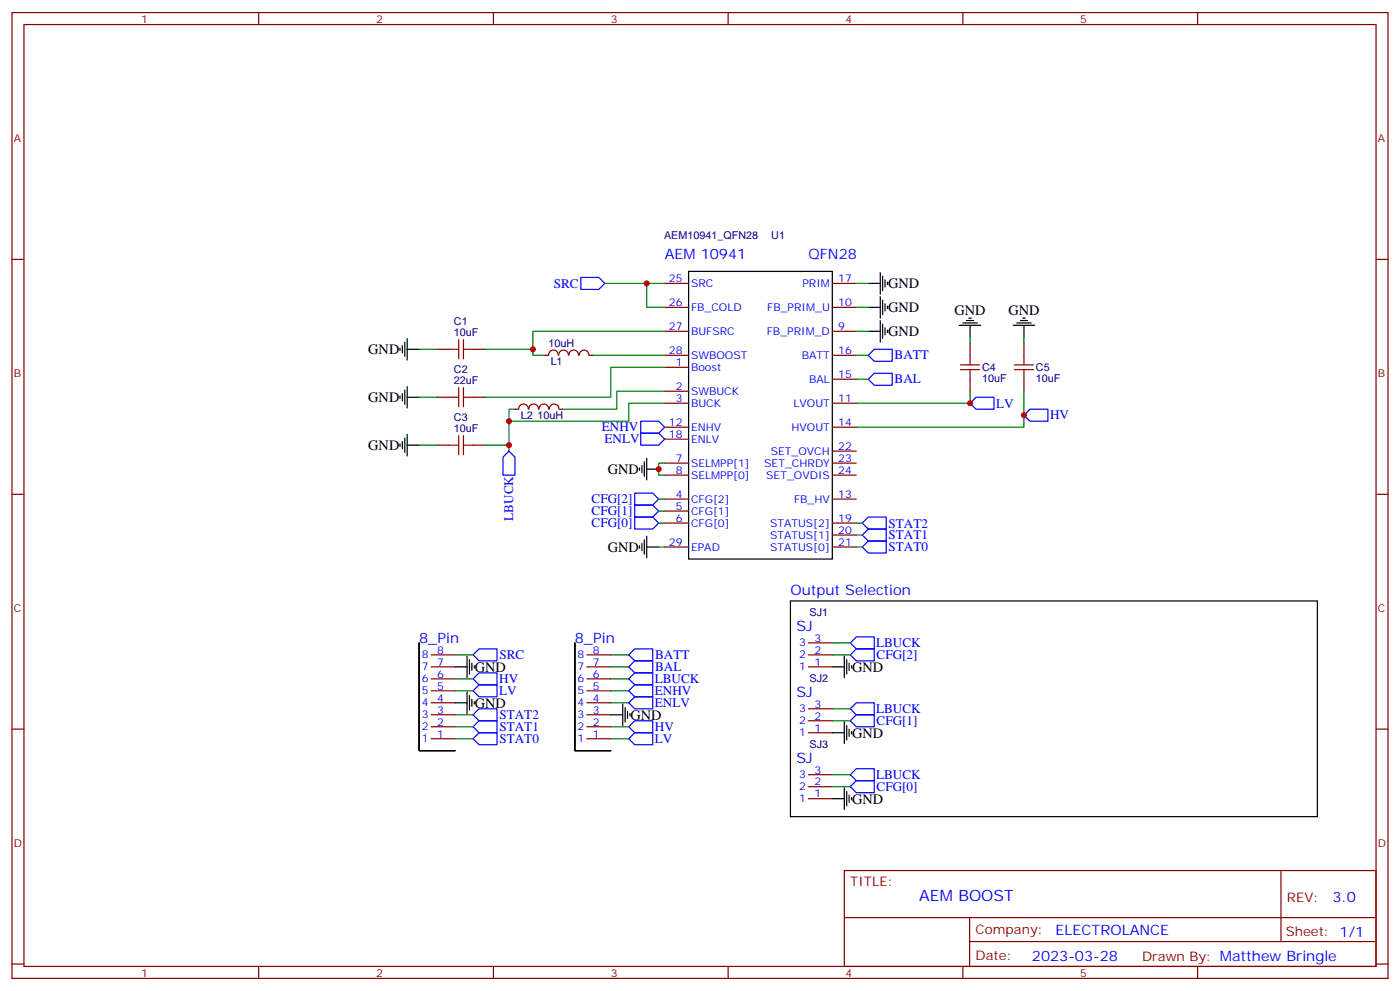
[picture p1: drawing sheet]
<svg xmlns="http://www.w3.org/2000/svg" width="412mm" height="292mm" viewBox="0 0 412 292" stroke-linecap="round" stroke-linejoin="round" font-family="sans-serif">
<g fill="none" stroke="#870000" stroke-width=".35">
<path d="M3.5 3.7h405.4v284.3h-405.4zM7.1 7.2h398.2v277.3h-398.2zM76.2 3.7v3.5M145.3 3.7v3.5M214.5 3.7v3.5M283.6 3.7v3.5M352.8 3.7v3.5M3.5 76.4h3.6M405.3 76.4h3.6M195.8 97.5h7M195.8 90.5h7M195.8 83.4h7"/>
<path d="M245.2 97.5h7M245.2 90.5h7M245.2 83.4h7M128.8 102.8h3.5M128.8 116.9h3.5M139.3 102.8h3.6M139.3 116.9h3.6M160.5 104.6h1.1M161.6 104.6a1.41 1.41 0 0 1 1.4-1.5 1.41 1.41 0 0 1 1.4 1.5M164.6 104.6a1.41 1.41 0 0 1 1.4-1.5 1.41 1.41 0 0 1 1.4 1.5M167.6 104.6a1.41 1.41 0 0 1 1.4-1.5 1.41 1.41 0 0 1 1.4 1.5M170.6 104.6a1.41 1.41 0 0 1 1.4-1.5 1.41 1.41 0 0 1 1.5 1.5"/>
<path d="M173.6 104.6h1M195.8 108.1h7M195.8 115.2h7M195.8 118.7h7M195.8 104.6h7M245.2 118.7h7M245.2 111.7h7M245.2 104.6h7M285.8 101.1v3.5M285.8 111.7v3.5M301.6 101.1v3.5M301.6 111.7v3.5"/>
<path d="M128.8 131.1h3.5M139.3 131.1h3.6M151.7 120.5h1.1M152.8 120.4a1.41 1.41 0 0 1 1.4-1.5 1.41 1.41 0 0 1 1.4 1.6M155.8 120.4a1.41 1.41 0 0 1 1.4-1.5 1.41 1.41 0 0 1 1.4 1.5M158.8 120.4a1.41 1.41 0 0 1 1.4-1.5 1.41 1.41 0 0 1 1.4 1.5M161.8 120.4a1.41 1.41 0 0 1 1.4-1.4 1.41 1.41 0 0 1 1.4 1.5M164.7 120.5h1.1M195.8 136.3h7M195.8 139.9h7M195.8 125.8h7M195.8 129.3h7"/>
<path d="M245.2 136.3h7M245.2 139.9h7M245.2 125.8h7M245.2 132.8h7M3.5 145.5h3.6M195.8 146.9h7M195.8 150.5h7M195.8 154h7M245.2 146.9h7M245.2 154h7M245.2 157.5h7M405.3 145.5h3.6"/>
<path d="M195.8 161h7M245.2 161h7M127 199.8h7.1M127 196.3h7.1M127 192.8h7.1M172.9 199.8h7M172.9 196.3h7M172.9 192.8h7M238.1 196.3h7.1M238.1 192.8h7.1M238.1 189.3h7.1M3.5 214.7h3.6"/>
<path d="M127 217.5h7.1M127 214h7.1M127 210.4h7.1M127 206.9h7.1M127 203.4h7.1M172.9 217.5h7M172.9 214h7M172.9 210.4h7M172.9 206.9h7M172.9 203.4h7M238.1 215.7h7.1M238.1 212.2h7.1"/>
<path d="M238.1 208.7h7.1M405.3 214.7h3.6M238.1 235.1h7.1M238.1 231.6h7.1M238.1 228.1h7.1M248.7 256.3h156.6v28.2h-156.6zM377.3 256.3v20.9M248.7 270.1h156.5M285.6 277.2h119.6M285.6 270.1v14.2M3.5 283.8h3.6M76.2 284.5v3.5"/>
<path d="M145.3 284.5v3.5M214.5 284.5v3.5M283.6 284.5v3.5M352.8 284.5v3.5M405.3 283.8h3.6"/>
</g>
<g fill="none" stroke="#000" stroke-width=".35">
<path d="M202.8 79.9h42.4v84.7h-42.4zM119.9 99.7v6.3M255.8 83.4h3.5M255.8 90.5h3.5M255.8 97.5h3.5M259.3 80.3v6.3M259.3 87.3v6.4M259.3 94.4v6.3M260 81.3v4.2M260 88.4v4.2M260 95.4v4.3M260.7 82.4v2.1"/>
<path d="M260.7 89.4v2.1M260.7 96.5v2.1M261.4 83.1v.7M261.4 90.1v.7M261.4 97.2v.7M282.6 95.8h6.3M283.6 95.1h4.3M284.7 94.4h2.1M285.4 93.7h.7M285.8 95.8v3.5M298.4 95.8h6.4M299.5 95.1h4.2"/>
<path d="M300.6 94.4h2.1M301.3 93.7h.7M301.6 95.8v3.5M117.8 102.5v.7M117.8 116.6v.7M118.5 101.8v2.1M118.5 115.9v2.1M119.2 100.7v4.3M119.2 114.8v4.3M119.9 102.8h3.6M119.9 113.8v6.3M119.9 116.9h3.6"/>
<path d="M117.8 130.7v.7M118.5 130v2.1M119.2 128.9v4.3M119.9 127.9v6.3M119.9 131.1h3.6M188.4 137.8v.7M189.1 137.1v2.1M189.8 136v4.2M190.5 138.1h3.5M190.5 134.9v6.4M189.1 160v2.1M189.8 158.9v4.3"/>
<path d="M190.5 157.9v6.3M188.4 160.7v.7M190.5 161h3.5M232.8 176.9h155.3v63.5h-155.3zM123.5 189.3v31.7h10.6h-10.6zM134.1 196.3h3.5M137.6 193.1v6.4M138.3 194.2v4.2M139 195.3v2.1M139.7 196v.7M169.3 189.3v31.7h10.6h-10.6zM245.2 196.3h3.5"/>
<path d="M248.7 193.1v6.4M249.4 194.2v4.2M250.1 195.3v2.1M250.8 196v.7M134.1 206.9h3.5M137.6 203.7v6.4M138.3 204.8v4.2M139 205.8v2.2M139.7 206.6v.7M179.9 210.4h3.5M183.4 207.3v6.3M184.1 208.3v4.2"/>
<path d="M184.9 209.4v2.1M185.6 210.1v.7M245.2 215.7h3.5M248.7 212.5v6.4M249.4 213.6v4.2M250.1 214.7v2.1M250.8 215.4v.7M245.2 235.1h3.5M248.7 232v6.3M249.4 233v4.2M250.1 234.1v2.1M250.8 234.8v.7"/>
</g>
<g fill="none" stroke="#00f" stroke-width=".35">
<path d="M171.1 81.7h5.3l1.8 1.7-1.8 1.8h-5.3zM255.8 104.6l1.7-1.8h5.3v3.6h-5.3zM255.8 111.7l1.7-1.8h5.3v3.5h-5.3zM287.5 116.9h5.3v3.6h-5.3l-1.7-1.8zM149.9 132.8l1.8 1.8v5.3h-3.5v-5.3zM188.7 124h5.3l1.8 1.8-1.8 1.7h-5.3zM188.7 127.5h5.3l1.8 1.8-1.8 1.8h-5.3zM303.4 120.5h5.3v3.5h-5.3l-1.8-1.8zM187 145.2h5.3l1.7 1.7-1.7 1.8h-5.3zM187 148.7h5.3l1.7 1.8-1.7 1.7h-5.3zM187 152.2h5.3l1.7 1.8-1.7 1.8h-5.3zM254 154l1.8-1.8h5.3v3.6h-5.3z"/>
<path d="M254 157.5l1.8-1.7h5.3v3.5h-5.3zM254 161l1.8-1.7h5.3v3.5h-5.3zM139.3 199.8l1.8-1.7h5.3v3.5h-5.3zM141.1 191h5.3v3.6h-5.3l-1.8-1.8zM185.2 192.8l1.8-1.8h5.3v3.6h-5.3zM185.2 196.3l1.8-1.7h5.3v3.5h-5.3zM185.2 199.8l1.8-1.7h5.3v3.5h-5.3zM250.5 189.3l1.7-1.8h5.3v3.5h-5.3zM252.2 191h5.3v3.6h-5.3l-1.7-1.8zM139.3 203.4l1.8-1.8h5.3v3.5h-5.3zM139.3 214l1.8-1.8h5.3v3.5h-5.3zM139.3 210.4l1.8-1.7h5.3v3.5h-5.3z"/>
<path d="M141.1 215.7h5.3v3.6h-5.3l-1.8-1.8zM185.2 214l1.8-1.8h5.3v3.5h-5.3zM185.2 217.5l1.8-1.8h5.3v3.6h-5.3zM185.2 203.4l1.8-1.8h5.3v3.5h-5.3zM185.2 206.9l1.8-1.8h5.3v3.6h-5.3zM250.5 212.2l1.7-1.8h5.3v3.6h-5.3zM252.2 206.9h5.3v3.5h-5.3l-1.7-1.7zM250.5 228.1l1.7-1.8h5.3v3.5h-5.3zM250.5 231.6l1.7-1.8h5.3v3.6h-5.3z"/>
</g>
<g fill="none" stroke="#008700" stroke-width=".35">
<path d="M178.2 83.4h17.6M190.5 83.4v7.1h5.3M195.8 97.5h-38.8v7.1h3.5M252.2 83.4h3.6M252.2 90.5h3.6M252.2 97.5h3.6M285.8 99.3v1.8M301.6 99.3v1.8M123.5 102.8h5.3M123.5 116.9h5.3M142.9 102.8h14.1M174.6 104.6h21.2"/>
<path d="M195.8 108.1h-15.9v8.8h-37M195.8 115.2h-14.1v5.3h-15.9M195.8 118.7h-10.6v5.3h-35.3M252.2 104.6h3.6M252.2 111.7h3.6M285.8 115.2v3.5h-33.6M301.6 115.2v10.6h-49.4M123.5 131.1h5.3M142.9 131.1h7v1.7M151.7 120.5h-1.8v10.6M195.8 136.3h-1.8v3.6h1.8M194 154h1.8"/>
<path d="M194 150.5h1.8M194 146.9h1.8M252.2 154h1.8M252.2 157.5h1.8M194 161h1.8M252.2 161h1.8M134.1 192.8h5.2M134.1 199.8h5.2M179.9 192.8h5.3M179.9 196.3h5.3M179.9 199.8h5.3M245.2 192.8h5.3"/>
<path d="M245.2 189.3h5.3M134.1 214h5.2M134.1 217.5h5.2M134.1 210.4h5.2M134.1 203.4h5.2M179.9 214h5.3M179.9 217.5h5.3M179.9 203.4h5.3M179.9 206.9h5.3M245.2 208.7h5.3M245.2 212.2h5.3M245.2 228.1h5.3"/>
<path d="M245.2 231.6h5.3"/>
</g>
<g fill="none" stroke="#a10000" stroke-width=".35">
<path d="M132.3 102.8h2.8M132.3 116.9h2.8M135.1 100v5.7M135.1 114.1v5.7M136.5 102.8h2.8M136.5 100v5.7M136.5 114.1v5.7M136.5 116.9h2.8M282.9 107.4h5.7M282.9 108.8h5.7M285.8 104.6v2.8M285.8 108.8v2.9"/>
<path d="M298.8 107.4h5.6M298.8 108.8h5.6M301.6 104.6v2.8M301.6 108.8v2.9M132.3 131.1h2.8M135.1 128.2v5.7M136.5 128.2v5.7M136.5 131.1h2.8"/>
</g>
<g fill="#c00">
<circle cx="190.5" cy="83.4" r=".88"/>
<circle cx="157" cy="102.8" r=".88"/>
<circle cx="194" cy="138.1" r=".88"/>
<circle cx="301.6" cy="122.2" r=".88"/>
<circle cx="285.8" cy="118.7" r=".88"/>
<circle cx="149.9" cy="131.1" r=".88"/>
<circle cx="149.9" cy="124" r=".88"/>
</g>
<text font-size="4.6" fill="#00f" x="270.8" y="265.3">AEM BOOST</text>
<g font-size="4.2" fill="#00f">
<text x="195.8" y="76.4">AEM 10941</text>
<text x="238.1" y="76.4">QFN28</text>
<text x="232.8" y="175.2">Output Selection</text>
<text x="234.6" y="185.7">SJ</text>
<text x="123.5" y="189.3">8_Pin</text>
<text x="169.3" y="189.3">8_Pin</text>
<text x="234.6" y="205.1">SJ</text>
<text x="234.6" y="224.5">SJ</text>
<text x="392.5" y="265.6">3.0</text>
<text x="310.9" y="275.1">ELECTROLANCE</text>
<text x="304" y="282.9">2023-03-28</text>
</g>
<g font-size="4.2">
<text x="261.6" y="84.8">GND</text>
<text x="261.6" y="91.9">GND</text>
<text x="281.2" y="92.6">GND</text>
<text x="297" y="92.6">GND</text>
<text x="261.6" y="99">GND</text>
<text x="108.5" y="104.3">GND</text>
<text x="108.5" y="118.4">GND</text>
<text x="108.5" y="132.5">GND</text>
<text x="179" y="139.5">GND</text>
<text x="179" y="162.5">GND</text>
<text x="139.9" y="197.8">GND</text>
<text x="251" y="197.8">GND</text>
<text x="139.9" y="208.3">GND</text>
<text x="185.7" y="211.9">GND</text>
<text x="251" y="217.2">GND</text>
<text x="251" y="236.6">GND</text>
</g>
<g font-size="3.9" fill="#00f">
<text x="163.1" y="84.7">SRC</text>
<text x="263.5" y="105.8">BATT</text>
<text x="263.5" y="112.9">BAL</text>
<text x="293.4" y="120">LV</text>
<text x="309.3" y="123.5">HV</text>
<text x="177.3" y="127">ENHV</text>
<text x="178.1" y="130.5">ENLV</text>
<text x="174.3" y="148.2">CFG[2]</text>
<text x="151.2" y="153.3" transform="rotate(-90 151.2 153.3)">LBUCK</text>
<text x="174.3" y="151.7">CFG[1]</text>
<text x="174.3" y="155.2">CFG[0]</text>
<text x="261.8" y="155.3">STAT2</text>
<text x="261.8" y="158.8">STAT1</text>
<text x="261.8" y="162.4">STAT0</text>
<text x="258.1" y="190.5">LBUCK</text>
<text x="147.1" y="194.1">SRC</text>
<text x="193" y="194.1">BATT</text>
<text x="193" y="197.6">BAL</text>
<text x="258.2" y="194">CFG[2]</text>
<text x="147" y="201.1">HV</text>
<text x="192.9" y="201.1">LBUCK</text>
<text x="147" y="204.6">LV</text>
<text x="192.9" y="208.2">ENLV</text>
<text x="192.9" y="204.6">ENHV</text>
<text x="258.1" y="209.9">LBUCK</text>
<text x="147.1" y="215.2">STAT1</text>
<text x="147.1" y="211.6">STAT2</text>
<text x="192.9" y="215.2">HV</text>
<text x="258.2" y="213.4">CFG[1]</text>
<text x="147.1" y="218.7">STAT0</text>
<text x="192.9" y="218.8">LV</text>
<text x="258.1" y="229.3">LBUCK</text>
<text x="258.2" y="232.9">CFG[0]</text>
</g>
<g font-size="3.9" fill="#800">
<text x="250.5" y="260.9">TITLE:</text>
<text x="379.1" y="265.6">REV:</text>
<text x="287.4" y="275.1">Company:</text>
<text x="378.7" y="275.7">Sheet: 1/1</text>
<text x="287.4" y="282.8">Date:</text>
<text x="336.4" y="282.8">Drawn By: Matthew Bringle</text>
</g>
<g font-size="3.2" fill="#800">
<text x="41.6" y="6.7">1</text>
<text x="110.8" y="6.7">2</text>
<text x="179.9" y="6.7">3</text>
<text x="249.1" y="6.7">4</text>
<text x="318.2" y="6.7">5</text>
<text x="4.1" y="41.8">A</text>
<text x="405.9" y="41.8">A</text>
<text x="4.1" y="110.9">B</text>
<text x="405.9" y="110.9">B</text>
<text x="4.1" y="180.1">C</text>
<text x="405.9" y="180.1">C</text>
<text x="4.1" y="249.2">D</text>
<text x="405.9" y="249.2">D</text>
<text x="41.6" y="287.5">1</text>
<text x="110.8" y="287.5">2</text>
<text x="179.9" y="287.5">3</text>
<text x="249.1" y="287.5">4</text>
<text x="318.2" y="287.5">5</text>
</g>
<g font-size="3.2" fill="#000080">
<text x="195.6" y="70.4">AEM10941_QFN28</text>
<text x="227.2" y="70.5">U1</text>
<text x="133.7" y="95.7">C1</text>
<text x="133.7" y="99">10uF</text>
<text x="161.6" y="102.1">10uH</text>
<text x="162.2" y="107.5">L1</text>
<text x="133.7" y="113.1">22uF</text>
<text x="133.7" y="109.9">C2</text>
<text x="289.3" y="112.4">10uF</text>
<text x="289.3" y="109.3">C4</text>
<text x="305.2" y="112.4">10uF</text>
<text x="305.2" y="109.3">C5</text>
<text x="133.7" y="124">C3</text>
<text x="153.4" y="123.4">L2</text>
<text x="158.3" y="123.4">10uH</text>
<text x="133.7" y="127.2">10uF</text>
<text x="238.5" y="181.3">SJ1</text>
<text x="238.5" y="200.7">SJ2</text>
<text x="238.5" y="220.1">SJ3</text>
</g>
<g font-size="3.2" fill="#00f">
<text x="197.1" y="83.1">25</text>
<text x="246.9" y="83.1">17</text>
<text x="203.6" y="84.5">SRC</text>
<text x="236.3" y="84.5">PRIM</text>
<text x="197.1" y="90.1">26</text>
<text x="203.6" y="91.5">FB_COLD</text>
<text x="226" y="91.5">FB_PRIM_U</text>
<text x="246.9" y="90.1">10</text>
<text x="197.1" y="97.2">27</text>
<text x="203.6" y="98.6">BUFSRC</text>
<text x="225.9" y="98.6">FB_PRIM_D</text>
<text x="246.9" y="97.2">9</text>
<text x="197.1" y="104.2">28</text>
<text x="199.1" y="107.8">1</text>
<text x="203.6" y="105.7">SWBOOST</text>
<text x="236.2" y="105.7">BATT</text>
<text x="246.9" y="104.2">16</text>
<text x="203.6" y="109.2">Boost</text>
<text x="238.4" y="112.7">BAL</text>
<text x="246.9" y="111.3">15</text>
<text x="199.1" y="114.8">2</text>
<text x="199.1" y="118.4">3</text>
<text x="203.6" y="116.2">SWBUCK</text>
<text x="203.6" y="119.8">BUCK</text>
<text x="233.8" y="119.8">LVOUT</text>
<text x="246.9" y="118.4">11</text>
<text x="197.1" y="125.4">12</text>
<text x="246.9" y="125.4">14</text>
<text x="197.1" y="128.9">18</text>
<text x="203.6" y="126.8">ENHV</text>
<text x="203.6" y="130.4">ENLV</text>
<text x="233.1" y="126.8">HVOUT</text>
<text x="199.1" y="136">7</text>
<text x="203.6" y="137.4">SELMPP[1]</text>
<text x="225.1" y="137.4">SET_CHRDY</text>
<text x="227.1" y="133.9">SET_OVCH</text>
<text x="246.9" y="132.5">22</text>
<text x="246.9" y="136">23</text>
<text x="199.1" y="139.5">8</text>
<text x="203.6" y="140.9">SELMPP[0]</text>
<text x="225.7" y="140.9">SET_OVDIS</text>
<text x="246.9" y="139.5">24</text>
<text x="199.1" y="146.6">4</text>
<text x="203.6" y="148">CFG[2]</text>
<text x="233.9" y="148">FB_HV</text>
<text x="246.9" y="146.6">13</text>
<text x="199.1" y="150.1">5</text>
<text x="199.1" y="153.6">6</text>
<text x="203.6" y="151.5">CFG[1]</text>
<text x="203.6" y="155">CFG[0]</text>
<text x="226.8" y="155">STATUS[2]</text>
<text x="246.9" y="153.6">19</text>
<text x="197.1" y="160.7">29</text>
<text x="226.8" y="158.6">STATUS[1]</text>
<text x="246.9" y="157.2">20</text>
<text x="246.9" y="160.7">21</text>
<text x="203.6" y="162.1">EPAD</text>
<text x="226.8" y="162.1">STATUS[0]</text>
<text x="235.4" y="190.3">3</text>
<text x="239.9" y="188.9">3</text>
<text x="124.3" y="197.4">7</text>
<text x="124.3" y="193.9">8</text>
<text x="128.8" y="196">7</text>
<text x="128.8" y="192.4">8</text>
<text x="170.1" y="197.4">7</text>
<text x="170.1" y="193.9">8</text>
<text x="174.6" y="196">7</text>
<text x="174.6" y="192.4">8</text>
<text x="235.4" y="197.4">1</text>
<text x="235.4" y="193.9">2</text>
<text x="239.9" y="196">1</text>
<text x="239.9" y="192.4">2</text>
<text x="124.3" y="200.9">6</text>
<text x="128.8" y="203">5</text>
<text x="128.8" y="199.5">6</text>
<text x="170.1" y="200.9">6</text>
<text x="174.6" y="203">5</text>
<text x="174.6" y="199.5">6</text>
<text x="124.3" y="208">4</text>
<text x="124.3" y="204.4">5</text>
<text x="128.8" y="206.6">4</text>
<text x="170.1" y="208">4</text>
<text x="170.1" y="204.4">5</text>
<text x="174.6" y="206.6">4</text>
<text x="235.4" y="209.7">3</text>
<text x="239.9" y="208.3">3</text>
<text x="124.3" y="215">2</text>
<text x="124.3" y="211.5">3</text>
<text x="128.8" y="213.6">2</text>
<text x="128.8" y="210.1">3</text>
<text x="170.1" y="215">2</text>
<text x="170.1" y="211.5">3</text>
<text x="174.6" y="213.6">2</text>
<text x="174.6" y="210.1">3</text>
<text x="235.4" y="213.3">2</text>
<text x="239.9" y="215.4">1</text>
<text x="239.9" y="211.8">2</text>
<text x="124.3" y="218.5">1</text>
<text x="128.8" y="217.1">1</text>
<text x="170.1" y="218.5">1</text>
<text x="174.6" y="217.1">1</text>
<text x="235.4" y="216.8">1</text>
<text x="239.9" y="227.7">3</text>
<text x="235.4" y="232.7">2</text>
<text x="235.4" y="229.1">3</text>
<text x="239.9" y="231.2">2</text>
<text x="235.4" y="236.2">1</text>
<text x="239.9" y="234.8">1</text>
</g>
</svg>
